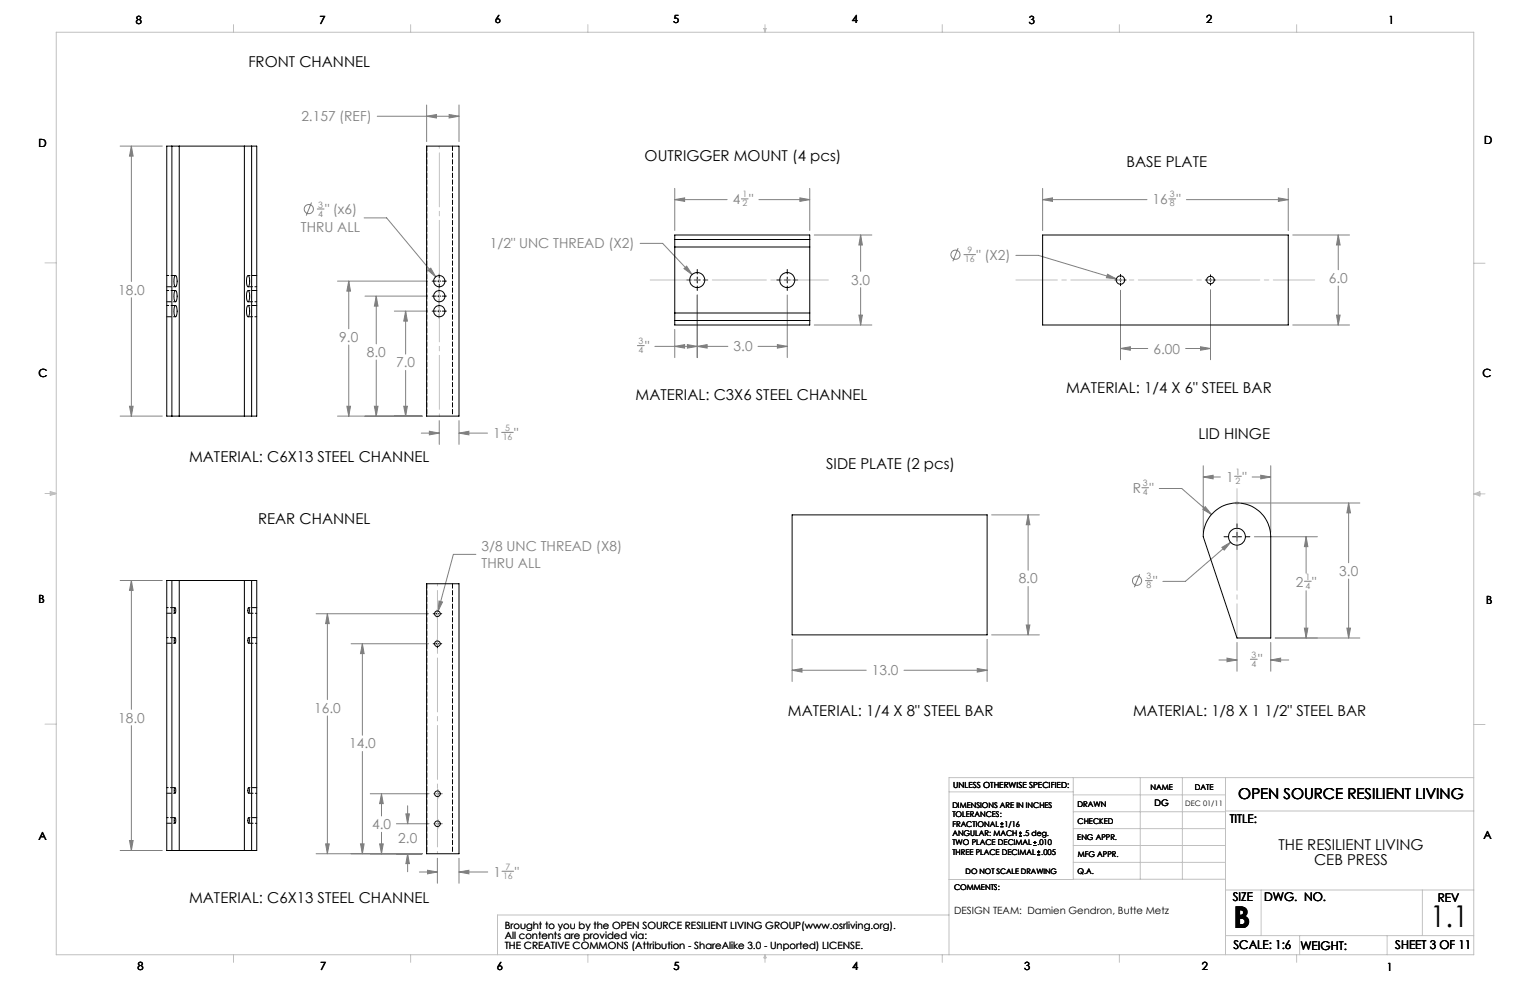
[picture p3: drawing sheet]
<svg xmlns="http://www.w3.org/2000/svg" width="432mm" height="279mm" viewBox="0 0 432 279" stroke-linecap="round" stroke-linejoin="round" font-family="sans-serif">
<g fill="none" stroke="#808080" stroke-width=".28">
<path d="M106.5 32.8h23M120.4 32.8l2.8-.5v1zM120.4 29.6v10.4M126.8 32.3l2.7 .5-2.7 .5zM129.5 29.6v10.4M33.9 41.2h11.9M37.1 41.2l.5 2.9h-1.1zM37.1 41.2v38.2M87.9 57.2l-1.5 3.7M89.5 59h1.9M190.4 56.3l2.8-.5v1zM190.4 56.3h14.8"/>
<path d="M190.4 53.2v11.9M209.2 56.1h1.9M214.2 56.3h14.3M225.7 55.8l2.8 .5-2.8 .5zM228.5 53.2v11.9M294.3 56.3l2.7-.5v1zM294.3 53.2v11.9M294.3 56.3h29.4M329.8 56.1h2M334.8 56.3h28.8M360.8 55.8l2.8 .5-2.8 .5zM363.6 53.2v11.9"/>
<path d="M95.2 79.3h25.5M98.4 79.3l.5 2.9h-1zM98.4 79.3v13.5M102.8 61.5h6.3l13.9 16.6M120.8 76.3l.8-.6 1.4 2.4zM180.7 68.7h6.3l8.3 8.8M193 75.8l.8-.7 1.5 2.4zM229.8 66.3h16.3M242.9 66.3l.5 2.8h-1zM242.9 66.3v10.3M270.4 70l-1.5 3.7M272 71.9h3.3"/>
<path d="M286.7 72.1h6.4l22 6.6M312.6 77.4l2.5 1.3-2.9-.3zM364.8 66.3h16.1M377.7 66.3l.5 2.8h-1zM377.7 66.3v9.8M37.1 84v33.4M98.4 97.4v20M103 83.6h17.7M106.2 83.6l.5 2.8h-1zM106.2 83.6v13.4M111.3 87.8h9.4M114.5 87.8l.5 2.8h-1.1z"/>
<path d="M114.5 87.8v12.1M179.9 97.5h1.9M184.8 97.8h20.6M190.4 97.8l2.8-.5v.9zM190.4 93v7.9M194 97.3l2.8 .5-2.8 .4zM196.8 97.8l2.8-.5v.9zM196.8 83.3v17.6M213.9 97.8h8.3M219.4 97.3l2.8 .5-2.8 .4zM222.2 83.3v17.6M229.8 91.7h16.3"/>
<path d="M242.4 88.9h1l-.5 2.8zM242.9 81.2v10.5M316.2 98.4l2.8-.5v.9zM316.2 81.9v19.6M316.2 98.4h7.7M334.6 98.4h7M338.8 97.9l2.8 .5-2.8 .4zM341.6 81.8v19.7M364.8 91.7h16.1M377.2 88.9h1l-.5 2.8zM377.7 80.7v11M33.9 117.4h11.9"/>
<path d="M36.5 114.7h1.1l-.5 2.7zM95.2 117.4h23.9M97.9 114.7h1l-.5 2.7zM105.7 114.7h1l-.5 2.7zM106.2 101.6v15.8M113.9 114.7h1.1l-.5 2.7zM114.5 104.5v12.9M124 118.7v6.7M129.5 118.7v6.7M118.9 122.2h5.1M121.2 121.7l2.8 .5-2.8 .5zM129.5 122.2l2.8-.5v1z"/>
<path d="M129.5 122.2h8.1M141.6 122h3.3M322.3 137.7h1.9M327.2 137.9h6.3l8.4 7.3M339.6 134.6l2.8-.5v1zM339.6 131.4v18.8M339.6 134.6h4.8M348.4 134.4h1.9M353.4 134.6h5.2M355.8 134.1l2.8 .5-2.8 .5zM358.6 131.4v18.8M134.3 156.5h-6.3l-4.4 15.9"/>
<path d="M279.9 145.3h13.4M290.2 145.3l.5 2.8h-1.1zM290.2 145.3v15.6M340.1 143l1.8 2.2-2.4-1.4zM344.8 154.5l2.5-1.5-1.8 2.3zM347.3 153l-12.8 11.1h-6.3M350.4 142h33.4M354 151.5h17.8M368.6 151.5l.5 2.8h-1zM368.6 151.5v10.3M380.6 142l.5 2.7h-1zM380.6 142v16.8"/>
<path d="M33.9 163.8h11.9M37.1 163.8l.5 2.8h-1.1zM37.1 163.8v36.4M89.2 173.2h31.8M92.4 173.2l.5 2.8h-1zM92.4 173.2v24.2M123.9 169.6l1 .3-1.3 2.5zM279.9 179.2h13.4M289.6 176.4h1.1l-.5 2.8zM290.2 165.5v13.7M321.6 162.1l-1.5 3.6M323.3 163.9h1.9"/>
<path d="M368.1 177.3h1l-.5 2.8zM368.2 164h1.9M368.6 166.7v13.4M380.1 177.3h1l-.5 2.8zM380.6 163.4v16.7M99.1 181.7h21.9M102.3 181.7l.5 2.8h-1.1zM102.3 181.7v25.8M223.6 189.2l2.7-.5v1zM223.6 180.4v11.9M223.6 189.2h20.9M255.1 189.2h23.5"/>
<path d="M275.8 188.7l2.8 .5-2.8 .5zM278.6 180.4v11.9M344 186.3h5.1M346.3 185.7l2.8 .6-2.8 .5zM349.1 181.3v8.1M352.9 186.1h1.9M358.6 186.3l2.8-.6v1.1zM358.6 181.3v8.1M358.6 186.3h5.1M359.9 180.1h23.9M37.1 204.8v35.2M92.4 202v38.9"/>
<path d="M102.3 212.1v28.8M36.5 237.2h1.1l-.5 2.8zM91.9 238.2h1l-.5 2.7zM101.7 238.2h1.1l-.5 2.7zM104.5 224h16.6M107.1 238.2h1.1l-.5 2.7zM107.7 224l.5 2.8h-1.1zM107.7 224v6.3M107.7 234.9v6M111.9 232.5h9.2M114.5 229.7h1l-.5 2.8zM115 227.4v5.1"/>
<path d="M33.9 240h11.9M89.2 240.9h29.9M115 240.9l.5 2.8h-1zM115 240.9v5.1M118.4 246.1h5M120.6 245.6l2.8 .5-2.8 .5zM123.4 242.2v7.1M129.5 246.1l2.8-.5v1zM129.5 242.2v7.1M129.5 246.1h8.2M141.7 245.9h3.3"/>
<circle cx="87.1" cy="59" r="1.3"/>
<circle cx="269.7" cy="71.9" r="1.31"/>
<circle cx="320.9" cy="163.9" r="1.29"/>
</g>
<g fill="none" stroke="#000" stroke-width=".28">
<path d="M122 79.3h1.1M123.5 79.3h.9M124 77.3v1.2M124 78.9v.9M124.8 79.3h1.2M193.8 79h1.3M195.9 79h1.7M196.8 76.1v1.2M196.8 78.2v1.7M198.5 79h1.2M219.2 79h1.3M221.3 79h1.7"/>
<path d="M222.2 76.1v1.2M222.2 78.2v1.7M223.9 79h1.2M314.6 79h.8M315.8 79h.9M316.2 77.4v.8M316.2 78.6v.8M316.2 79.9v.7M317.1 79h.7M340.1 79h.7M341.2 79h.9M341.6 77.5v.7"/>
<path d="M341.6 78.6v.8M341.6 79.9v.6M342.5 79h.6M122 87.8h1.1M122 83.6h1.1M123.5 87.8h.9M123.5 83.6h.9M124 80.2v1.2M124 81.6v1.1M124 83.1v.9M124 84.4v1.2M124 85.8v1.2"/>
<path d="M124 87.4v.8M124 88.7v1.1M124.8 87.8h1.2M124.8 83.6h1.2M196.8 80.7v1.3M222.2 80.7v1.3M345.4 151.5h1.2M347.8 151.5h2.6M349.1 147.8v1.1M349.1 150.2v2.6M349.1 154v1.1M351.6 151.5h1.1"/>
<path d="M122.2 173.2h.4M123 173.2h.9M123.4 172v.4M123.4 172.8v.8M123.4 174.1v.3M124.3 173.2h.4M122.2 181.7h.4M123 181.7h.9M123.4 180.5v.3M123.4 181.3v.8M123.4 182.5v.4M124.3 181.7h.4"/>
<path d="M282.3 233.3h.9M282.3 232.5h.9M282.8 232.1v.8M287.6 236h.8M287.6 235.1h.8M288 234.7v.8M291.6 238.6h.9M291.6 237.8h.9M292.1 237.4v.8M292.7 241.3h.8M292.7 240.5h.8M293.1 240v.8"/>
</g>
<g fill="none" stroke="#c0c0c0" stroke-width=".28">
<path d="M15.9 9.1h400v260.4h-400zM65.9 6.9v2.2M115.9 6.9v2.2M165.9 6.9v2.2M215.6 8h.6l-.3 1.1zM215.7 8l.2 1.1M215.9 6.9v2.2M216 8l-.1 1.1M265.9 6.9v2.2M315.9 6.9v2.2M365.9 6.9v2.2M12.7 74.2h3.2"/>
<path d="M415.9 74.3h3.2M12.7 139.3h3.2M14.2 139.1l1.7 .2M14.2 138.7l1.7 .6-1.7 .5zM15.9 139.3l-1.7 .3M415.9 139.4h3.2M415.9 139.4l1.8-.6v1.2zM415.9 139.4l1.8 .3M417.7 139.2l-1.8 .2M348.6 142h1M348.8 141.6l.7 .7M349.1 141.5v1"/>
<path d="M349.5 141.6l-.7 .7M12.7 204.4h3.2M302.9 219.5v28.7h-35.1M321.8 219.5v28.6M333.7 219.5v28.6M345.9 219.5v50M415.9 204.5h3.2M415.9 219.5h-148.1v50M267.8 223.5h35.1M302.9 233.9h43M302.9 229.1h43M302.9 224.3h43"/>
<path d="M302.9 238.6h43M345.9 228.9h70M267.8 258.2h-127.4v11.3M302.9 248.1h43M302.9 243.4h43M345.9 251.2h70M355.9 251.2v12.9M401.4 251.2v12.9M65.9 269.5v2.1M115.9 269.5v2.1M165.9 269.5v2.1M215.9 269.5v2.1"/>
<path d="M215.9 269.5l.3 .8h-.6zM265.9 269.5v2.1M315.9 269.5v2.1M345.9 264.1h70M365.9 269.5v2.1M366.8 264.1v5.4M391.5 264.1v5.4"/>
</g>
<path d="M122.4 232.5h.3M122.4 224h.3M123.2 232.5h.8M123.2 224h.8M123.6 222.8v.4M123.6 223.6v.8M123.6 224.9v.3M123.6 231.3v.3M123.6 232.1v.8M123.6 233.3v.4M124.4 232.5h.4M124.4 224h.4" fill="none" stroke="#808000" stroke-width=".28"/>
<path d="M124 41.2v76.2M123.5 164.7v76.2" fill="none" stroke="#c0c0c0" stroke-width=".28" stroke-dasharray="15.2 1.3 1.3 1.3" stroke-dashoffset="-1.9"/>
<path d="M371 79h-84.3" fill="none" stroke="#c0c0c0" stroke-width=".28" stroke-dasharray="15.2 1.3 1.3 1.3" stroke-dashoffset="3.6"/>
<path d="M233.8 79h-50.3" fill="none" stroke="#c0c0c0" stroke-width=".28" stroke-dasharray="15.2 1.3 1.3 1.3" stroke-dashoffset="1.5"/>
<path d="M349.1 137.9v42.1" fill="none" stroke="#c0c0c0" stroke-width=".28" stroke-dasharray="15.2 1.3 1.3 1.3" stroke-dashoffset="5.6"/>
<g fill="#808080">
<path d="M121.2 121.7l2.8 .5-2.8 .5zM129.5 122.2l2.8-.5v1zM129.5 246.1l2.8-.5v1zM120.6 245.6l2.8 .5-2.8 .5zM380.6 142l.5 2.7h-1zM380.1 177.3h1l-.5 2.8z"/>
<path d="M37.1 41.2l.5 2.9h-1.1zM36.5 114.7h1.1l-.5 2.7zM113.9 114.7h1.1l-.5 2.7zM114.5 87.8l.5 2.8h-1.1zM105.7 114.7h1l-.5 2.7zM106.2 83.6l.5 2.8h-1zM97.9 114.7h1l-.5 2.7zM98.4 79.3l.5 2.9h-1zM120.8 76.3l2.2 1.8-1.4-2.4zM126.8 32.3l2.7 .5-2.7 .5zM120.4 32.8l2.8-.5v1zM36.5 237.2h1.1l-.5 2.8zM37.1 163.8l.5 2.8h-1.1zM115 240.9l.5 2.8h-1zM114.5 229.7h1l-.5 2.8zM107.1 238.2h1.1l-.5 2.7zM107.7 224l.5 2.8h-1.1zM101.7 238.2h1.1l-.5 2.7zM102.3 181.7l.5 2.8h-1.1zM91.9 238.2h1l-.5 2.7zM92.4 173.2l.5 2.8h-1zM123.9 169.6l-.3 2.8 1.3-2.5zM294.3 56.3l2.7-.5v1zM360.8 55.8l2.8 .5-2.8 .5zM377.2 88.9h1l-.5 2.8zM377.7 66.3l.5 2.8h-1zM316.2 98.4l2.8-.5v.9zM338.8 97.9l2.8 .5-2.8 .4zM312.6 77.4l-.4 1 2.9 .3zM223.6 189.2l2.7-.5v1zM275.8 188.7l2.8 .5-2.8 .5zM289.6 176.4h1.1l-.5 2.8zM290.2 145.3l.5 2.8h-1.1zM242.9 66.3l.5 2.8h-1zM242.4 88.9h1l-.5 2.8zM190.4 56.3l2.8-.5v1zM225.7 55.8l2.8 .5-2.8 .5zM196.8 97.8l2.8-.5v.9zM219.4 97.3l2.8 .5-2.8 .4zM190.4 97.8l2.8-.5v.9zM194 97.3l2.8 .5-2.8 .4zM193 75.8l2.3 1.7-1.5-2.4zM355.8 134.1l2.8 .5-2.8 .5zM339.6 134.6l2.8-.5v1zM340.1 143l-.6 .8 2.4 1.4zM368.1 177.3h1l-.5 2.8zM368.6 151.5l.5 2.8h-1zM358.6 186.3l2.8-.6v1.1zM346.3 185.7l2.8 .6-2.8 .5zM344.8 154.5l.7 .8 1.8-2.3z"/>
</g>
<g fill="none" stroke="#000" stroke-width=".28">
<path d="M47.1 41.2h25.4v76.2h-25.4zM48.5 41.2v76.2M50.6 41.2v76.2M69 41.2v76.2M71 41.2v76.2M120.4 41.2h9.1v76.2h-9.1zM49.5 77.8a1.97 1.97 0 0 1 .4 2.4l-.3 .7a3 3 0 0 1-.1-3.1zM69.9 77.8a2.42 2.42 0 0 1 .4 2.8 .3 .3 0 0 1-.3 .3 .3 .3 0 0 1-.3-.3l-.1-2zM190.4 66.3h38.1v25.4h-38.1zM190.4 67.6h38.1M190.4 69.7h38.1M294.3 66.3h69.3v25.4h-69.3z"/>
<path d="M49.5 86.3a1.97 1.97 0 0 1 .4 2.3l-.3 .8a3 3 0 0 1-.1-3.1zM49.5 82a1.97 1.97 0 0 1 .4 2.4l-.3 .8a3 3 0 0 1-.1-3.2zM69.9 86.3a2.42 2.42 0 0 1 .4 2.7 .3 .3 0 0 1-.3 .4 .3 .3 0 0 1-.3-.4l-.1-2zM69.9 82a2.42 2.42 0 0 1 .4 2.8 .3 .3 0 0 1-.3 .4 .3 .3 0 0 1-.3-.4l-.1-2zM190.4 90.5h38.1M190.4 88.3h38.1M223.6 145.3h55v33.9h-55zM342.4 144.7a9.5 9.5 0 0 1 10.4-2 9.5 9.5 0 0 1 5.8 8.8v28.6h-9.5l-9.5-28.6a9.2 9.2 0 0 1 2.8-6.8zM47.1 163.8h25.4v76.2h-25.4zM48.5 163.8v76.2M49.4 171.5l.1 .2a1.16 1.16 0 0 1-.2 1.3l-.1-1.1zM49.4 180l.1 .1a1.16 1.16 0 0 1-.2 1.4l-.1-1.2z"/>
<path d="M50.6 163.8v76.2M69 163.8v76.2M70.1 171.5a1.17 1.17 0 0 1 .2 1.5h-.1a1.05 1.05 0 0 1-.1-1.4zM70.1 180l.2 .1a1.16 1.16 0 0 1-.2 1.4l-.2-.7zM71 163.8v76.2M120.4 164.7h9.1v76.2h-9.1zM49.3 230.8a1.17 1.17 0 0 1 .2 1.4v.1a1.05 1.05 0 0 1-.2-1.4zM49.3 222.3a1.17 1.17 0 0 1 .2 1.5 1.05 1.05 0 0 1-.2-1.4zM70.1 230.8a1.17 1.17 0 0 1 .2 1.4l-.1 .1a1.05 1.05 0 0 1-.1-1.4zM70.1 222.3a1.17 1.17 0 0 1 .2 1.5h-.1a1.05 1.05 0 0 1-.1-1.4z"/>
<circle cx="124" cy="79.3" r="1.58"/>
<circle cx="196.8" cy="79" r="2.13"/>
<circle cx="222.2" cy="79" r="2.13"/>
<circle cx="316.2" cy="79" r="1.19"/>
<circle cx="341.6" cy="79" r="1.07"/>
<circle cx="124" cy="87.8" r="1.58"/>
<circle cx="124" cy="83.6" r="1.58"/>
<circle cx="349.1" cy="151.5" r="2.38"/>
<circle cx="123.4" cy="173.2" r=".78"/>
<circle cx="123.4" cy="181.7" r=".78"/>
<circle cx="123.5" cy="232.5" r=".79"/>
<circle cx="123.5" cy="224" r=".79"/>
</g>
<g fill="none" stroke="#000" stroke-width=".28" stroke-dasharray="1.3 .6">
<path d="M120.4 41.2v76.2M127.7 41.2v76.2M49.5 77.8h-2.4M72.5 77.8h-2.5M47.1 89.4h2.4M47.1 80.9h2.4M47.1 85.2h2.4M49.5 86.2h-2.4M49.5 82h-2.4M70 89.4h2.5M70 85.2h2.5M70 80.9h2.5"/>
<path d="M72.5 86.2h-2.5M72.5 82h-2.5M47.1 173.1h2.3M49.4 180h-2.3M49.4 171.5h-2.3M70.2 173.1h2.3M72.5 180h-2.3M72.5 171.5h-2.3M120.4 164.7v76.2M127.7 164.7v76.2M47.1 181.5h2.3M70.2 181.5h2.3"/>
<path d="M47.1 223.9h2.3M47.1 232.3h2.3M49.4 222.3h-2.3M49.4 230.8h-2.3M70.2 223.9h2.3M70.2 232.3h2.3M72.5 222.3h-2.3M72.5 230.8h-2.3"/>
</g>
<g font-size="8.5">
<text x="348.1" y="261.8">B</text>
<text x="403.6" y="261.6">1.1</text>
</g>
<g font-size="4.2">
<text x="70.1" y="18.9">FRONT CHANNEL</text>
<text x="181.9" y="45.4">OUTRIGGER MOUNT (4 pcs)</text>
<text x="317.9" y="47.2">BASE PLATE</text>
<text x="179.4" y="112.8">MATERIAL: C3X6 STEEL CHANNEL</text>
<text x="300.9" y="111">MATERIAL: 1/4 X 6&quot; STEEL BAR</text>
<text x="338.3" y="123.9">LID HINGE</text>
<text x="53.4" y="130.3">MATERIAL: C6X13 STEEL CHANNEL</text>
<text x="233.2" y="132.3">SIDE PLATE (2 pcs)</text>
<text x="72.8" y="148">REAR CHANNEL</text>
<text x="222.4" y="202.1">MATERIAL: 1/4 X 8&quot; STEEL BAR</text>
<text x="319.8" y="202.1">MATERIAL: 1/8 X 1 1/2&quot; STEEL BAR</text>
<text x="349.5" y="225.6">OPEN SOURCE RESILIENT LIVING</text>
<text x="360.8" y="239.9">THE RESILIENT LIVING</text>
<text x="370.9" y="244.2">CEB PRESS</text>
<text x="53.4" y="254.8">MATERIAL: C6X13 STEEL CHANNEL</text>
</g>
<g font-size="3.9" fill="#808080">
<text x="85.1" y="34.2">2.157 (REF)</text>
<text x="206.8" y="57.6">4 &quot;</text>
<text x="325.3" y="57.6">16 &quot;</text>
<text x="84.9" y="65.4">THRU ALL</text>
<text x="91.7" y="60.5">&quot; (x6)</text>
<text x="138.2" y="70.1">1/2&quot; UNC THREAD (X2)</text>
<text x="275.6" y="73.3">&quot; (X2)</text>
<text x="33.3" y="83.2">18.0</text>
<text x="240.2" y="80.3">3.0</text>
<text x="375" y="79.9">6.0</text>
<text x="95.8" y="96.5">9.0</text>
<text x="103.5" y="100.8">8.0</text>
<text x="182.1" y="99">&quot;</text>
<text x="207" y="99.2">3.0</text>
<text x="325.5" y="99.8">6.00</text>
<text x="111.8" y="103.7">7.0</text>
<text x="139.2" y="123.5">1</text>
<text x="145.2" y="123.5">&quot;</text>
<text x="346" y="135.9">1 &quot;</text>
<text x="319.7" y="139.1">R &quot;</text>
<text x="135.9" y="155.6">3/8 UNC THREAD (X8)</text>
<text x="135.9" y="160.2">THRU ALL</text>
<text x="287.5" y="164.7">8.0</text>
<text x="325.5" y="165.4">&quot;</text>
<text x="365.7" y="165.5">2 &quot;</text>
<text x="378" y="162.5">3.0</text>
<text x="246.1" y="190.6">13.0</text>
<text x="355.1" y="187.5">&quot;</text>
<text x="33.3" y="203.9">18.0</text>
<text x="88.7" y="201.2">16.0</text>
<text x="98.5" y="211.2">14.0</text>
<text x="105" y="234">4.0</text>
<text x="112.4" y="237.8">2.0</text>
<text x="139.3" y="247.4">1</text>
<text x="145.3" y="247.4">&quot;</text>
</g>
<g font-size="3.4">
<text x="347.1" y="232.3">TITLE:</text>
<text x="347.9" y="254.3">SIZE</text>
<text x="356.7" y="254.4">DWG. NO.</text>
<text x="405.7" y="254.5">REV</text>
<text x="348.1" y="267.9">SCALE: 1:6</text>
<text x="367" y="268">WEIGHT:</text>
<text x="393.8" y="267.9">SHEET 3 OF 11</text>
</g>
<g font-size="3.2">
<text x="38.3" y="6.7">8</text>
<text x="90.2" y="6.7">7</text>
<text x="139.7" y="6.5">6</text>
<text x="190" y="6.5">5</text>
<text x="240.4" y="6.5">4</text>
<text x="290.4" y="6.7">3</text>
<text x="340.4" y="6.5">2</text>
<text x="391.9" y="6.7">1</text>
<text x="10.9" y="41.6">D</text>
<text x="418.9" y="40.7">D</text>
<text x="10.9" y="106.3">C</text>
<text x="418.4" y="106.4">C</text>
<text x="10.8" y="170.2">B</text>
<text x="419.4" y="170.6">B</text>
<text x="10.8" y="237.2">A</text>
<text x="418.6" y="236.8">A</text>
<text x="38.8" y="273.8">8</text>
<text x="90.4" y="273.8">7</text>
<text x="140.2" y="273.8">6</text>
<text x="190.1" y="273.9">5</text>
<text x="240.5" y="273.8">4</text>
<text x="289" y="273.9">3</text>
<text x="339.1" y="273.8">2</text>
<text x="391.4" y="274.1">1</text>
</g>
<g font-size="2.8">
<text x="269.3" y="257.9">DESIGN TEAM: Damien Gendron, Butte Metz</text>
<text x="142.4" y="262">Brought to you by the OPEN SOURCE RESILIENT LIVING GROUP(www.osrliving.org).</text>
<text x="142.4" y="264.9">All contents are provided via:</text>
<text x="142.4" y="267.7">THE CREATIVE COMMONS (Attribution - ShareAlike 3.0 - Unported) LICENSE.</text>
</g>
<g font-size="2.5" fill="#808080">
<text x="89.8" y="58.6">3</text>
<text x="209.5" y="55.7">1</text>
<text x="209.5" y="58.3">2</text>
<text x="330.2" y="55.7">3</text>
<text x="330.2" y="58.3">8</text>
<text x="89.8" y="61.1">4</text>
<text x="273" y="71.5">9</text>
<text x="272.3" y="74">16</text>
<text x="180.2" y="97.2">3</text>
<text x="180.2" y="99.7">4</text>
<text x="141.9" y="124.2">16</text>
<text x="142.6" y="121.6">5</text>
<text x="322.5" y="137.3">3</text>
<text x="348.7" y="134">1</text>
<text x="348.7" y="136.6">2</text>
<text x="322.5" y="139.8">4</text>
<text x="323.6" y="163.5">3</text>
<text x="323.6" y="166">8</text>
<text x="368.4" y="163.7">1</text>
<text x="368.4" y="166.2">4</text>
<text x="353.2" y="185.7">3</text>
<text x="353.2" y="188.2">4</text>
<text x="142.7" y="245.5">7</text>
<text x="142" y="248">16</text>
</g>
<text font-size="2.5" x="325.8" y="227.6">DG</text>
<text font-size="2.4" x="269" y="222.4">UNLESS OTHERWISE SPECIFIED:</text>
<g font-size="2.2">
<text x="268.8" y="228">DIMENSIONS ARE IN INCHES</text>
<text x="304.1" y="227.7">DRAWN</text>
<text x="324.7" y="222.9">NAME</text>
<text x="337.2" y="222.9">DATE</text>
<text x="268.8" y="230.6">TOLERANCES:</text>
<text x="268.8" y="233.3">FRACTIONAL</text>
<text x="283.5" y="233.3">1/16</text>
<text x="304.1" y="232.6">CHECKED</text>
<text x="268.8" y="238.6">TWO PLACE DECIMAL</text>
<text x="268.8" y="235.9">ANGULAR: MACH</text>
<text x="288.7" y="236">.5 deg.</text>
<text x="292.8" y="238.6">.010</text>
<text x="304" y="237.2">ENG APPR.</text>
<text x="268.8" y="241.3">THREE PLACE DECIMAL</text>
<text x="293.9" y="241.3">.005</text>
<text x="304.2" y="241.9">MFG APPR.</text>
<text x="269.3" y="251.2">COMMENTS:</text>
<text x="304.1" y="246.7">Q.A.</text>
</g>
<g font-size="2.1">
<text x="334.5" y="227.6">DEC 01/11</text>
<text x="272.5" y="246.7">DO NOT SCALE DRAWING</text>
</g>
</svg>
